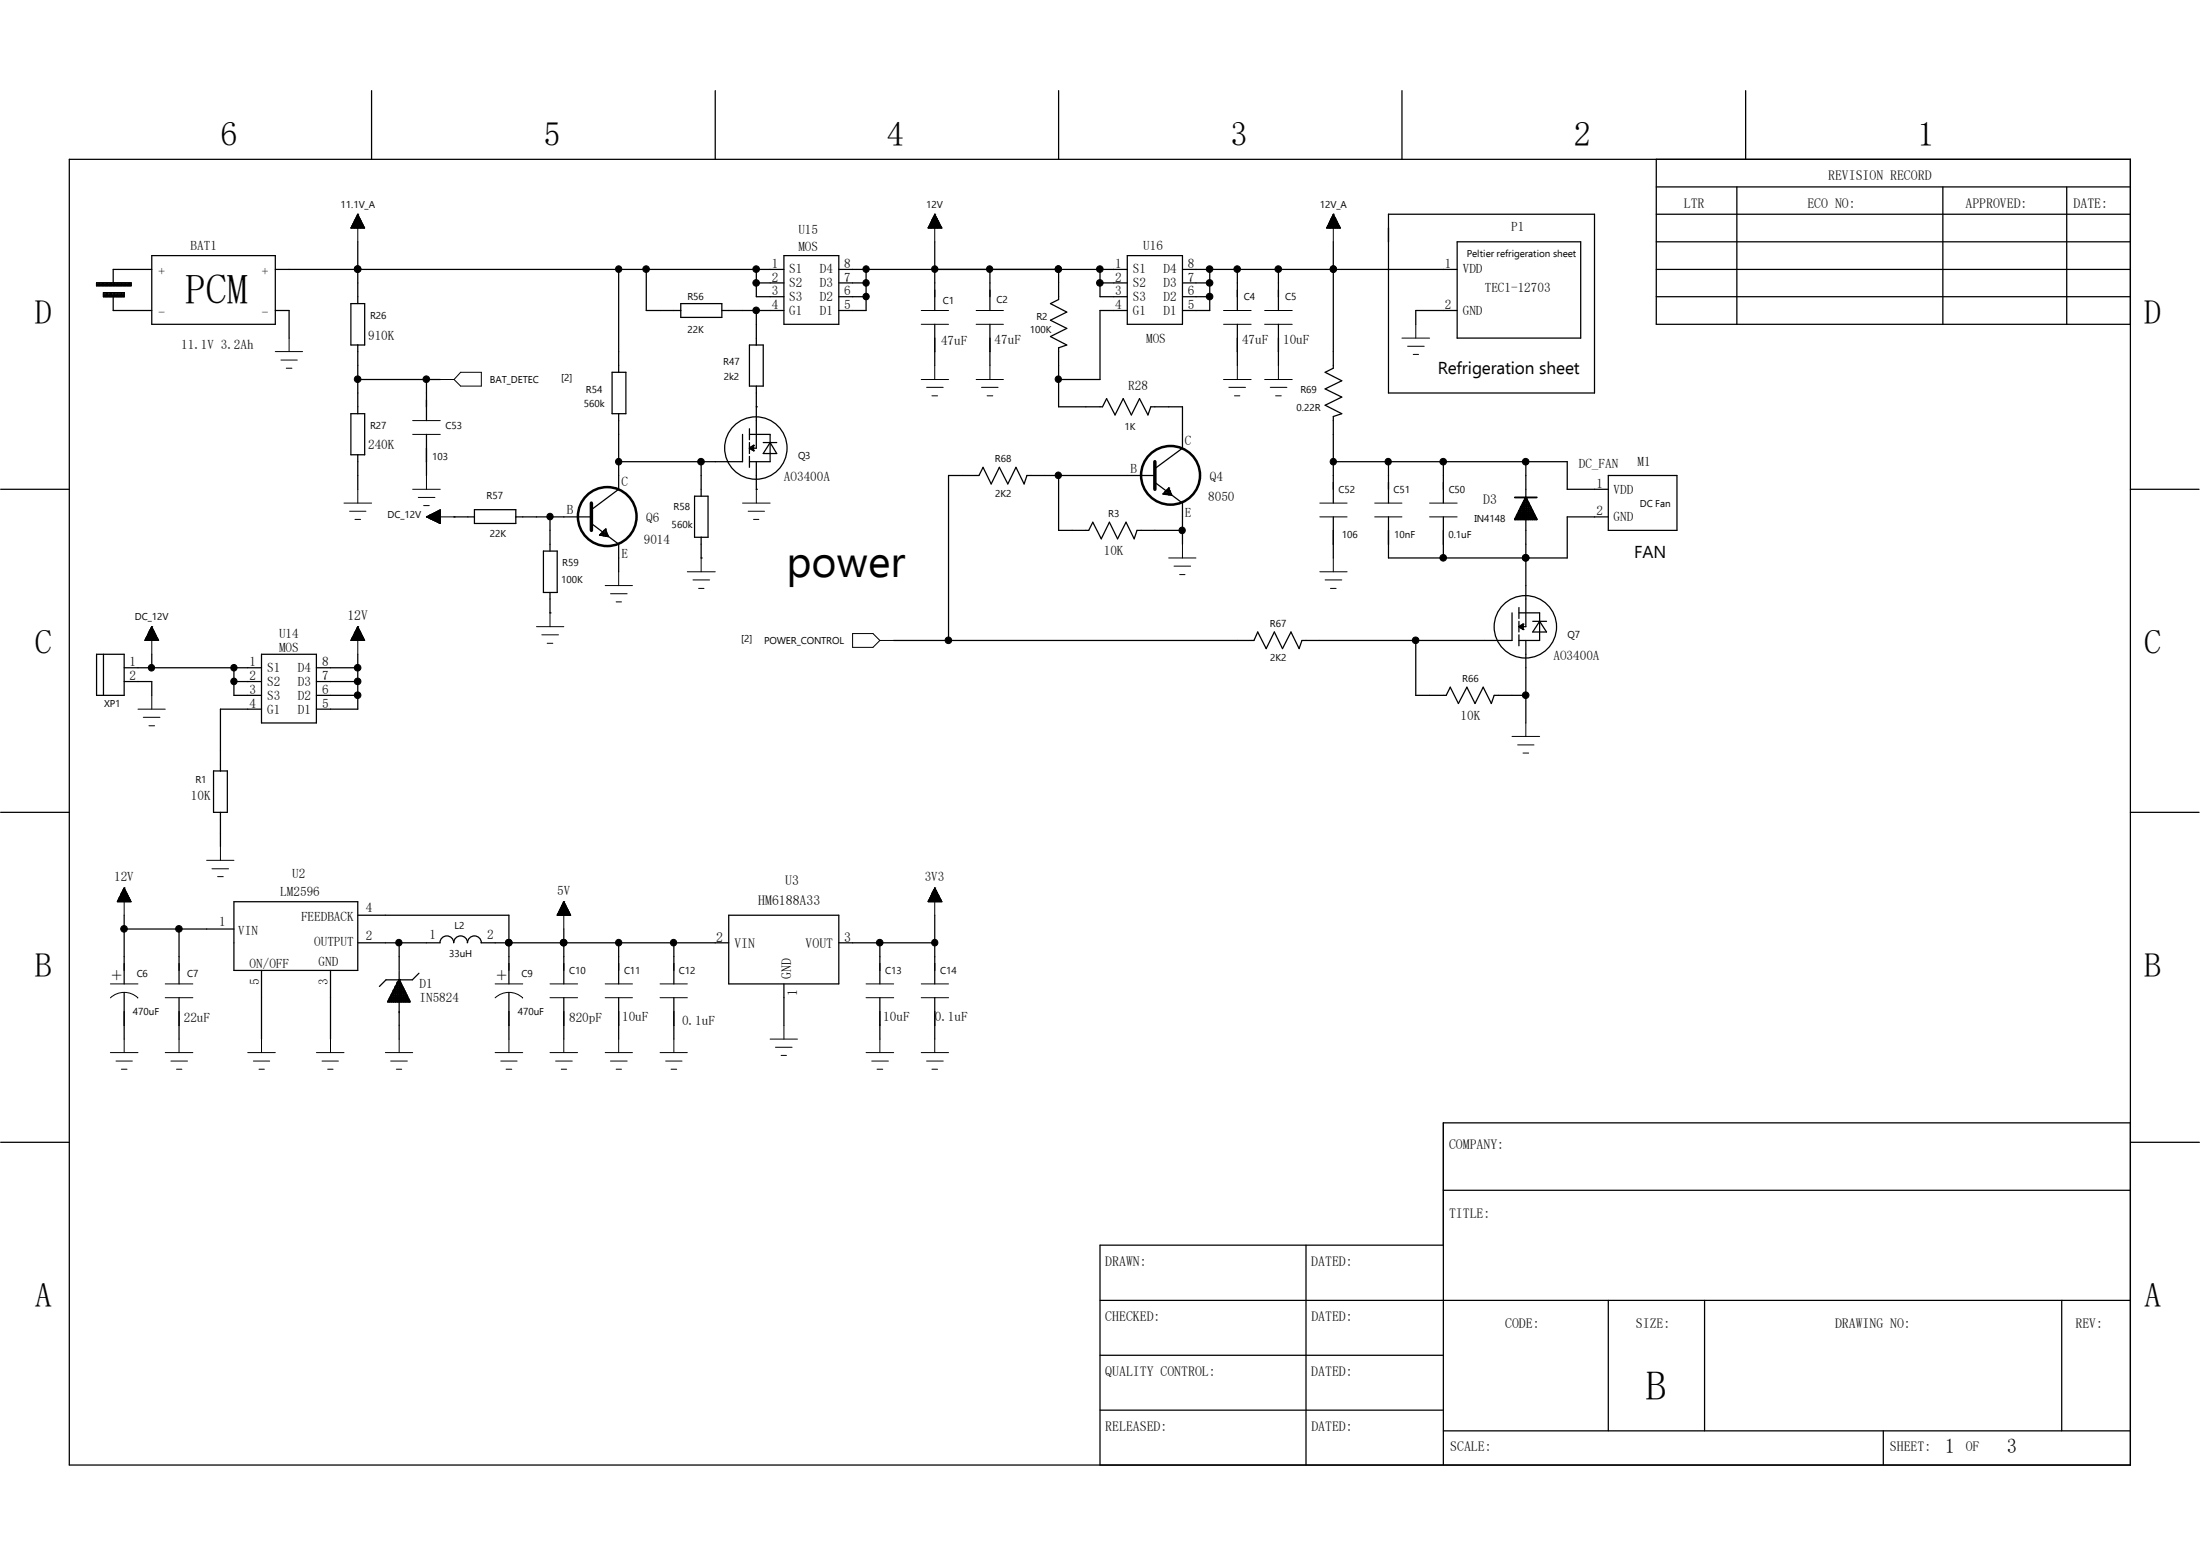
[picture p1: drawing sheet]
<svg xmlns="http://www.w3.org/2000/svg" width="297mm" height="210mm" viewBox="0 0 297 210" stroke-linecap="round" stroke-linejoin="round" font-family="sans-serif">
<g fill="none" stroke="#000" stroke-width=".17">
<path d="M50.2 12.2v9.3M96.6 12.2v9.3M142.9 12.2v9.3M189.3 12.2v9.3M235.7 12.2v9.3M9.4 21.5h278.2v176.2h-278.2zM13 38.2h4.7v.4h-4.7zM13 38.4h4.7M13.3 38.2v.4M13.4 38.2v.4M13.6 38.2v.4M13.8 38.2v.4"/>
<path d="M14 39.5h2.8v.5h-2.8zM14 38.2v.4M14 39.9h2.8M14 39.7h2.8M14.2 38.2v.4M14.2 39.5v.5M14.4 38.2v.4M14.4 39.5v.5M14.5 38.2v.4M14.5 39.5v.5M14.7 38.2v.4M14.7 39.5v.5"/>
<path d="M14.9 38.2v.4M14.9 39.5v.5M15.1 38.2v.4M15.1 39.5v.5M15.3 39.5v2.4h5.2M15.5 38.2v.4M15.5 39.5v.5M15.7 38.2v.4M15.7 39.5v.5M15.8 38.2v.4M15.8 39.5v.5M16 38.2v.4"/>
<path d="M16 39.5v.5M16.2 38.2v.4M16.2 39.5v.5M16.4 38.2v.4M16.4 39.5v.5M16.6 38.2v.4M16.6 39.5v.5M16.8 38.2v.4M16.9 38.2v.4M17.1 38.2v.4M17.3 38.2v.4M17.5 38.2v.4"/>
<path d="M20.5 36.4h-5.2v2.2M20.5 34.5h16.7v9.3h-16.7zM37.2 36.4h68.6M48.3 36.4h.1M48.3 32.6v8.4M83.5 36.4v13.8M87.2 36.4v5.5h4.7M102.1 36.4v3.6h3.7M102.1 38.2h3.7M105.8 34.5h7.4v9.3h-7.4zM113.2 36.4h39M113.2 38.2h3.7"/>
<path d="M116.9 36.4v5.5h-3.7M126.2 32.6v9.3M133.6 36.4v5.5M142.9 36.4h.1M142.9 36.4v4l-1.1 .6 2.2 1.1-2.2 1.1 2.2 1.1-2.2 1.1 2.2 1.2-1.1 .3v8h5.9l.6-1.1 1.1 2.2 1.1-2.2 1.1 2.2 1.1-2.2 1.2 2.2 .4-1.1h4.2v5.6l-3.7 2.7M148.5 36.4v3.6h3.7M148.5 38.2h3.7M152.2 34.5h7.4v9.3h-7.4zM159.6 36.4h37.1M159.6 38.2h3.7M163.3 36.4v5.5h-3.7M167 36.4v5.5"/>
<path d="M172.6 36.4v5.5M180 36.4h.1M180 32.6v17.1l-1.1 .5 2.2 1.2-2.2 1.1 2.2 1.1-2.2 1.1 2.2 1.1-1.1 .4v11.7M187.5 28.9h27.8v24.1h-27.8zM196.7 32.6h16.7v13h-16.7zM223.6 25.2h64M223.6 28.9h64M223.6 36.4h64M223.6 21.5v22.3h64M223.6 32.6h64M234.5 25.2v18.6M262.3 25.2v18.6"/>
<path d="M279 25.2v18.6M37.2 41.9h1.8v3.7M47.4 41h1.8v5.6h-1.8zM47.4 55.8h1.8v5.6h-1.8zM48.3 46.6v9.2M48.3 51.2h11.1M57.6 51.2v5.6M57.6 58.6v5.6M82.6 50.2h1.9v5.6h-1.9zM83.5 55.8v10.2l-3.7 2.8M91.9 41h5.6v1.8h-5.6zM97.5 41.9h8.3"/>
<path d="M100.2 58.6v3.7h-16.7M101.2 46.6h1.8v5.5h-1.8zM101.2 58.6h2.8v3.7h-2.8M101.2 57.9v1.5M101.2 59.7v1.5M102.1 54.9h.1M102.1 41.9v4.7M102.1 52.1v8.4h-.9M103 59.7h1.9M104 59.7l.9 1.5h-1.9zM113.2 40h3.7M126.2 43.8v5.5"/>
<path d="M133.6 43.8v5.5M152.2 41.9h-3.7v9.3h-5.6M159.6 40h3.7M167 43.8v5.5M172.6 43.8v5.5M196.7 41.9h-5.6v1.9M223.6 40h64M.1 66h9.3M48.3 61.4v4.6M61.3 69.8h.1M61.3 69.8h2.8M64.1 68.8h5.5v1.9h-5.5z"/>
<path d="M69.6 69.8h10.2M73.4 74.4h1.8v5.6h-1.8zM74.3 69.8v4.6M74.3 80v2.7M79.8 70.7l3.7 2.7v3.8M80.9 72.2h.1M81 72.2h1M81.1 72v.3M81.2 72h.8M81.3 71.8v.5M81.4 71.8h.5M81.5 71.6v.7"/>
<path d="M81.5 71.6h.3M81.7 72.3h.4M81.7 71.5v.9M81.7 71.4h.1M81.7 71.4l-.8 .8M81.7 71.4l.4 1-1.2-.2M81.9 71.8v.6M82.1 72.2v.2M93.8 67h1.8v5.5h-1.8zM94.7 75.3h.1M94.7 62.3v4.7M94.7 72.5v2.8"/>
<path d="M101.2 60.5h.1M101.2 61.6v1.5M101.2 60.5l.5 .3M101.3 60.3v.3M101.4 60.7h.3M101.4 60.3h.3M101.6 60.2v.5M101.7 60.8h.1M101.7 60.1h.1M101.7 60.1v.7M101.7 60.1l-.5 .4M102.1 66h.1"/>
<path d="M102.1 62.3v3.7M142.9 64.2v7.4h4.1l.5-1.1 1.2 2.2 1.1-2.2 1.1 2.2 1.1-2.2 1.1 2.2 .4-1.1h6.1M155.9 64.2h-17.3l-.3 1.1-1.1-2.2-1.1 2.2-1.2-2.2-1.1 2.2-1.1-2.2-.5 1.1h-4.1v22.2M155.9 65.1l3.7 2.8v5.5M157 66.7h.1M157.1 66.6h1M157.2 66.4h.8M157.2 66.5v.2M157.4 66.3v.5M157.4 66.2h.5v.6M157.6 66.1v.7M157.6 66h.3"/>
<path d="M157.7 66.8h.5M157.8 65.9h.1M157.8 65.9l-.8 .8M157.8 65.9l.4 .9-1.2-.1M157.8 65.9v.9M158.1 66.7v.1M180 62.3h31.6v3.7h5.5M180 69.8v5.5M187.5 62.3v5.6M187.5 69.8v5.5h24.1v-5.5h5.5M194.9 62.3v5.6M194.9 69.8v5.5"/>
<path d="M206 75.3h.1M206 62.3v4.8M206 70.1v14.5h-.9M217.1 64.2h9.3v7.4h-9.3zM287.6 66h9.3M13 88.3h3.8v5.6h-3.8zM14 88.3v5.6M16.8 90.1h18.5M16.8 92h3.7v1.9M20.5 88.3v1.8M31.6 90.1v3.8h3.7M31.6 92h3.7"/>
<path d="M35.3 88.3h7.4v9.3h-7.4zM35.3 95.7h-5.5v8.4M42.7 93.9h5.6M42.7 90.1h5.6M42.7 92h5.6M48.3 88.3v7.4h-5.6M74.3 82.7h.1M191.1 86.4v7.5h4.1l.6-1.1 1.1 2.2 1.1-2.2 1.1 2.2 1.1-2.2 1.1 2.2 .4-1.1h4.3M204.1 82.7v3.7h-28.3l-.4 1.1-1.1-2.2-1.2 2.2-1.1-2.2-1.1 2.2-1.1-2.2-.5 1.1h-48.7M205.1 84.6h.1M205.1 82.7h2.8v3.7h-2.8M205.1 82v1.5"/>
<path d="M205.1 83.9v1.4M205.1 85.7v1.5M205.1 84.6l.5 .4M205.2 84.4v.4M205.3 84.8h.3M205.3 84.4h.3M205.4 84.3v.5M205.6 85h.1M205.6 84.2h.1M205.6 84.2v.8M205.6 84.2l-.5 .4M206 86.4v11.2"/>
<path d="M206.9 83.9h1.9M207.9 83.9l.9 1.4h-1.9zM.1 109.6h9.3M28.8 104.1h1.9v5.5h-1.9zM29.8 109.6v4.7M287.6 109.6h9.3M16.8 125.4h14.8M16.8 123.5v9.3M16.8 133.9v6.4M24.2 125.4v7.4M24.2 134.7v5.6M31.6 121.7h16.7v9.3h-16.7z"/>
<path d="M35.3 131v9.3M44.6 131v9.3M48.3 127.3h11.1M48.3 123.5h20.4v9.3M53.9 127.3v3.7M53.9 131.1v1.1M53.9 135.2v5.1M56.6 131.4l-.9 .8h-3.6l-.9 .9M59.4 127.2a.93 .93 0 0 1 .9-.9 .93 .93 0 0 1 1 1M61.3 127.2a.91 .91 0 0 1 .9-.9 .91 .91 0 0 1 .9 1M63.1 127.2a.91 .91 0 0 1 .9-.9 .91 .91 0 0 1 .9 1M65 127.3h33.4"/>
<path d="M68.7 127.3h.1M68.7 133.9v6.4M76.1 127.3h.1M76.1 125.4v7.4M76.1 134.7v5.6M83.5 127.3v5.5M83.5 134.7v5.6M91 127.3v5.5M91 134.7v5.6M98.4 123.5h14.8v9.3h-14.8zM105.8 132.8v5.6M113.2 127.3h13"/>
<path d="M118.8 127.3v5.5M118.8 134.7v5.6M126.2 123.5v9.3M126.2 134.7v5.6M.1 154.2h9.3M287.6 151.6h-92.7v46.1M287.7 154.2h9.2M148.5 175.5h139.1M176.3 168.1v29.6M194.9 160.7h92.7M194.9 168.1h-46.4v29.6M217.1 175.5v17.6"/>
<path d="M230.1 175.5v17.6M278.3 175.5v17.6M148.5 182.9h46.4M148.5 190.3h46.4M194.9 193.1h92.7M254.3 193.1v4.6"/>
<circle cx="102" cy="60.5" r="4.2"/>
<circle cx="205.9" cy="84.6" r="4.2"/>
</g>
<g fill="none" stroke="#000" stroke-width=".14">
<path d="M47.4 30.8v-.1h1.8v.1M47.5 30.5v.3M47.5 30.6h1.6v.2M47.5 30.6h1.6M47.5 30.4v.4M47.5 30.4h1.6v.4M47.5 30.5h1.6M47.6 30.4h1.4M47.6 30.2v.6M47.6 30.3h1.4v.5M47.7 30.2h1.2M47.7 30.1v.7"/>
<path d="M47.7 30.1h1.2v.7M47.8 30.1h1.1M47.8 29.9v.9M47.8 30h1v.8M47.8 29.8v1M47.8 29.8h.9v1M47.8 29.9h1M47.9 29.6v1.2M47.9 29.7h.8v1.1M47.9 29.8h.8M48 29.6h.6M48 29.5v1.3"/>
<path d="M48 29.5h.6v1.3M48 29.5h.6M48.1 29.4h.4v1.4M48.2 29.3h.2v1.5M48.2 29v1.8M48.2 29.1h.2v1.7M48.3 29h.1M48.3 28.9h.1M48.3 28.9v3.7M48.3 28.9l.9 1.9h-1.8zM48.4 29.2h-.2v1.6M48.5 29.3h-.4v1.5"/>
<path d="M125.3 30.8v-.1h1.8v.1M125.3 30.6h1.8M125.4 30.5v.3M125.4 30.6h1.6v.2M125.4 30.5h1.6M125.5 30.4v.4M125.5 30.4h1.5v.4M125.5 30.4h1.4M125.6 30.2v.6M125.6 30.3h1.3v.5M125.6 30.2h1.2M125.6 30.1h1.2v.7"/>
<path d="M125.7 29.9v.9M125.7 30h1v.8M125.7 29.9h1M125.8 29.8v1M125.8 29.8h.9v1M125.8 29.6v1.2M125.8 29.7h.8v1.1M125.8 29.8h.8M125.9 29.5v1.3M125.9 29.5h.6v1.3M125.9 29.6h.6M125.9 29.5h.5"/>
<path d="M126 29.3v1.5M126 29.4h.4v1.4M126 29.3h.4M126.1 29.2v1.6M126.1 29.3h.3v1.5M126.1 29.2h.2M126.2 29v1.8M126.2 29.1h.1v1.7M126.2 28.9h.1M126.2 28.9v3.7M126.2 28.9l-.9 1.9M126.2 28.9l1 1.9h-1.9"/>
<path d="M126.2 29h.1M126.8 30.1h-1.2v.7M179.1 30.8v-.1h1.8v.1M179.2 30.6h1.7M179.2 30.6h1.6v.2M179.2 30.5v.3M179.2 30.5h1.6M179.3 30.4h1.5v.4M179.3 30.4v.4M179.3 30.4h1.4M179.4 30.3h1.3v.5M179.4 30.2h1.2"/>
<path d="M179.4 30.2v.6M179.5 30.1h1.1v.7M179.5 30h1.1v.8M179.5 29.9v.9M179.5 29.9h1M179.6 29.8h.9v1M179.6 29.8v1M179.6 29.8h.8M179.6 29.7h.8v1.1M179.6 29.6v1.2M179.7 29.6h.6M179.7 29.5h.6v1.3"/>
<path d="M179.7 29.5v1.3M179.7 29.5h.6M179.8 29.4h.5v1.4M179.8 29.3v1.5M179.8 29.3h.4M179.9 29.3h.3v1.5M179.9 29.2v1.6M179.9 29.2h.2M180 29.1h.1v1.7M180 29v1.8M180 28.9h.1M180 28.9l1 1.9h-1.9"/>
<path d="M180 29h.1M180 28.9v3.7M180 28.9l-.9 1.9M180.6 30.1h-1.1v.7M37.2 47.5h3.7M37.9 48.6h2.2M38.7 49.7h.7M39 45.6v1.9M55.7 56.8h3.7M55.7 58.6h3.7M59.4 51.2h1.9M62.2 50.2h2.8v1.9h-2.8l-.9-.9z"/>
<path d="M124.4 41.9h3.7M124.4 43.8h3.7M124.4 51.2h3.7M125.1 52.3h2.2M125.8 53.4h.8M126.2 49.3v1.9M131.8 41.9h3.7M131.8 43.8h3.7M131.8 51.2h3.7M132.5 52.3h2.2M133.3 53.4h.7M133.6 49.3v1.9"/>
<path d="M165.2 41.9h3.7M165.2 43.8h3.7M165.2 51.2h3.7M165.9 52.3h2.2M166.7 53.4h.7M167 49.3v1.9M170.7 41.9h3.8M170.7 43.8h3.8M170.7 51.2h3.8M171.5 52.3h2.2M172.2 53.4h.8M172.6 49.3v1.9"/>
<path d="M189.3 45.6h3.7M190 46.7h2.3M190.8 47.8h.7M191.1 43.8v1.8M46.4 67.9h3.8M47.2 69h2.2M47.9 70.1h.8M48.3 66v1.9M55.7 66h3.7M56.5 67.1h2.2M57.2 68.2h.8M57.6 69.8h.1"/>
<path d="M57.6 69.8h3.7M57.6 69.8l1.8 .9M57.6 69.8l1.8-1v1.9M57.6 64.2v1.8M57.7 69.8h1.7M57.7 69.7v.1M57.8 69.9h1.6M57.8 69.6v.2M58 70h1.4M58 69.6v.3M58.1 70.1h1.3M58.1 69.5v.5"/>
<path d="M58.3 70.1h1.1M58.3 69.4v.7M58.4 70.2h1M58.4 69.3v.8M58.5 69.3v.9M58.6 70.3h.8M58.7 69.2v1.1h.7M58.8 69.1v1.3M59 69v1.4M59 70.5h.4M59.1 69v1.5M59.2 70.6h.2"/>
<path d="M59.3 68.9v1.7M59.3 70.7h.1M59.4 69h-.3v1.5M59.4 69.1h-.5v1.3h.5M59.4 69.7h-1.7v.1M59.4 69.6h-1.5v.3M59.4 69.5h-1.4v.5M59.4 69.4h-1.2v.7M59.4 69.4h-1.1v.7M59.4 69.3h-.9v.9M59.4 69.2h-.8v1.1M59.4 69.2h-.6v1.1"/>
<path d="M59.4 68.9h-.2v1.7M59.4 68.9v1.8M81.7 79h3.7M83.5 77.2v1.8M92.8 77.2h3.8M93.6 78.3h2.2M94.3 79.4h.7M94.7 75.3v1.9M100.2 67.9h3.8M101 69h2.2M101.7 70.1h.7M102.1 66v1.9"/>
<path d="M157.8 75.3h3.7M158.5 76.4h2.2M159.3 77.6h.7M159.6 73.4v1.9M178.2 67.9h3.7M178.2 69.8h3.7M178.2 77.2h3.7M178.9 78.3h2.2M179.6 79.4h.8M180 75.3v1.9M185.6 67.9h3.7M185.6 69.8h3.7"/>
<path d="M193 67.9h3.7M193 69.8h3.7M18.6 95.7h3.7M19.3 96.8h2.3M19.6 86.4h1.8M19.6 86.3h1.7M19.6 86.3v.1M19.6 86.4v-.2h1.7v.2M19.7 86.1h1.6M19.7 86.1h1.5v.3M19.7 86v.4M19.8 86h1.4"/>
<path d="M19.8 85.9h1.3v.5M19.8 85.9v.5M19.9 85.9h1.2M19.9 85.8h1.1v.6M19.9 85.7h1.1M19.9 85.7v.7M20 85.6h1v.8M20 85.6h1M20 85.6v.8M20 85.5h.9v.9M20 85.4v1M20.1 85.4h.8"/>
<path d="M20.1 98h.8M20.1 85.3h.8v1.1M20.1 85.3v1.1M20.2 85.3h.6M20.2 85.2h.6v1.2M20.2 85.1v1.3M20.2 85.1h.5M20.2 85h.5v1.4M20.2 85v1.4M20.3 85h.4M20.3 84.9h.3v1.5M20.3 84.8v1.6"/>
<path d="M20.4 84.8h.2M20.4 84.8h.1v1.6M20.4 84.7v1.7M20.4 84.7h.1M20.5 84.6h.1M20.5 84.6v3.7M20.5 93.9v1.8M20.5 84.6l.9 1.8h-1.8zM47.4 86.4h1.8M47.4 86.3v.1M47.5 86.3h1.6M47.5 86.4v-.2h1.6v.2"/>
<path d="M47.5 86.1h1.6M47.5 86.1h1.6v.3M47.5 86v.4M47.6 86h1.4M47.6 85.9h1.4v.5M47.6 85.9v.5M47.7 85.9h1.2M47.7 85.8h1.2v.6M47.7 85.7v.7M47.8 85.7h1.1M47.8 85.6h1v.8M47.8 85.6v.8"/>
<path d="M47.8 85.6h1M47.8 85.5h.9v.9M47.8 85.4v1M47.9 85.4h.8M47.9 85.3h.8v1.1M47.9 85.3v1.1M48 85.3h.6M48 85.2h.6v1.2M48 85.1v1.3M48 85.1h.6M48.1 85h.4v1.4M48.2 84.9h.2v1.5"/>
<path d="M48.2 84.8h.2v1.6M48.2 84.7v1.7M48.3 84.7h.1M48.3 84.6h.1M48.3 84.6l.9 1.8h-1.8zM48.3 84.6v3.7M48.4 84.8h-.2v1.6M48.5 85h-.4v1.4M72.4 84.6h3.7M73.2 85.7h2.2M73.9 86.8h.7M74.3 82.7v1.9"/>
<path d="M82.4 80.1h2.3M83.2 81.2h.7M115.1 85.5h2.8l.9 .9-.9 1h-2.8zM118.8 86.4h1.8M204.1 99.4h3.8M206 97.6v1.8M16.7 120h.1v1.7M16.7 119.9v1.8M16.7 119.9h.1M16.8 119.8h.1M16.8 119.8v3.7M16.8 119.8l.9 1.9h-1.9z"/>
<path d="M27.9 116.1h3.7M28.6 117.3h2.3M29.4 118.3h.7M29.8 114.3v1.8M126.2 120h.1v1.7M126.2 119.9v1.8M126.2 119.8h.1M126.2 119.8l1 1.9h-1.9M126.2 119.9h.1M126.2 119.8v3.7M126.2 119.8l-.9 1.9M204.9 100.5h2.2"/>
<path d="M205.6 101.6h.8M14.9 132.8h3.7M14.9 134.7a2.71 2.71 0 0 1 3.7 0M15.9 121.6h1.8v.1M15.9 121.6v.1M15.9 121.5h1.7M16 121.7v-.2h1.6v.2M16 121.4h1.6M16 121.3h1.5v.4M16 121.2h1.5M16 121.3v.4M16.1 121.2h1.3v.5"/>
<path d="M16.1 121.1v.6M16.1 121.1h1.3M16.2 121h1.2v.7M16.2 121v.7M16.2 120.9h1.1M16.3 120.9h1v.8M16.3 120.8v.9M16.3 120.8h.9M16.3 120.7h.9v1M16.3 120.6v1.1M16.3 120.6h.9M16.4 120.6h.7v1.1"/>
<path d="M16.4 120.5v1.2M16.4 120.5h.7M16.5 120.4h.6v1.3M16.5 120.4v1.3M16.5 120.4h.5M16.6 120.3h.4v1.4M16.6 120.2v1.5M16.6 120.2h.3M16.6 120.1h.3v1.6M16.6 120.1v1.6M16.7 120.1h.1M22.3 132.8h3.7"/>
<path d="M22.3 134.7h3.7M66.8 132.8h3.8M66.8 134.7a2.71 2.71 0 0 1 3.8 0h-.1M74.3 132.8h3.7M74.3 134.7h3.7M75.2 123.5h1.8M75.2 123.4v.1M75.3 123.4h1.7M75.3 123.3h1.6v.2M75.3 123.3v.2M75.4 123.2h1.5M75.4 123.5v-.4h1.5v.4"/>
<path d="M75.4 123.1h1.4M75.5 123h1.3v.5M75.5 122.9h1.2v.6M75.5 122.9v.6M75.6 122.8h1.1M75.6 122.7h1.1v.8M75.6 122.7v.8M75.6 122.6h1M75.7 122.6h.9v.9M75.7 122.5v1M75.7 122.5h.8M75.8 122.4h.7v1.1"/>
<path d="M75.8 122.3h.6v1.2M75.8 122.2v1.3M75.9 122.2h.5M75.9 122.1h.5v1.4M75.9 122v1.5M75.9 122h.4M76 122h.3v1.5M76 121.9v1.6M76 121.9h.2M76 121.8h.2v1.7M76 121.8v1.7M76.1 121.7h.1"/>
<path d="M76.1 121.7v3.7M76.1 121.7l-.9 1.8M76.1 121.7l.9 1.8h-1.8M76.1 121.8h.1M76.5 122.3h-.7v1.2M76.8 123h-1.3v.5M81.7 132.8h3.7M81.7 134.7h3.7M89.1 132.8h3.7M89.1 134.7h3.7M105.8 138.4v1.9M116.9 132.8h3.7"/>
<path d="M116.9 134.7h3.7M124.4 132.8h3.7M124.4 134.7h3.7M125.3 121.6h1.8v.1M125.3 121.6v.1M125.3 121.5h1.8M125.4 121.7v-.2h1.6v.2M125.4 121.4h1.6M125.5 121.3h1.5v.4M125.5 121.3v.4M125.5 121.2h1.4M125.6 121.2h1.3v.5"/>
<path d="M125.6 121h1.2v.7M125.6 120.9h1.2M125.6 121v.7M125.7 120.9h1v.8M125.7 120.8v.9M125.7 120.8h1M125.8 120.7h.9v1M125.8 120.6v1.1M125.8 120.6h.8M125.8 120.6h.8v1.1M125.8 120.5v1.2M125.9 120.5h.6"/>
<path d="M125.9 120.4h.6v1.3M125.9 120.4v1.3M125.9 120.4h.5M126 120.3h.4v1.4M126 120.2v1.5M126 120.2h.4M126.1 120.1h.3v1.6M126.1 120.1v1.6M126.1 120.1h.2M126.8 121.1h-1.2v.6M14.9 142.1h3.7M15.7 143.2h2.2"/>
<path d="M16.4 144.3h.7M16.8 140.3v1.8M22.3 142.1h3.7M23.1 143.2h2.2M23.8 144.3h.8M24.2 140.3v1.8M33.4 142.1h3.8M34.2 143.2h2.2M35 144.3h.7M35.3 140.3v1.8M42.7 142.1h3.7M43.5 143.2h2.2"/>
<path d="M44.2 144.3h.8M44.6 140.3v1.8M52 142.1h3.7M52.7 143.2h2.3M53.5 144.3h.7M53.9 140.3v1.8M66.8 142.1h3.8M67.6 143.2h2.2M68.3 144.3h.8M68.7 140.3v1.8M74.3 142.1h3.7M75 143.2h2.3"/>
<path d="M75.8 144.3h.7M76.1 140.3v1.8M81.7 142.1h3.7M82.4 143.2h2.3M83.2 144.3h.7M83.5 140.3v1.8M89.1 142.1h3.7M89.9 143.2h2.2M90.6 144.3h.8M91 140.3v1.8M104 140.3h3.7M104.7 141.4h2.2"/>
<path d="M105.5 142.5h.7M116.9 142.1h3.7M117.7 143.2h2.2M118.4 144.3h.8M118.8 140.3v1.8M124.4 142.1h3.7M125.1 143.2h2.2M125.8 144.3h.8M126.2 140.3v1.8"/>
</g>
<g fill="none" stroke="#000" stroke-width=".25">
<path d="M204.5 67.1h3M204.6 70v.1M204.6 69.9h2.8M204.8 69.6h2.4M204.8 69.5v.6M204.9 69.4h2.2M205 69.1h2M205.1 69v1.1M205.1 68.9h1.7M205.3 68.6h1.4M205.3 68.4v1.7M205.4 68.3h1.2"/>
<path d="M205.5 68.1h.9M205.6 67.9v2.2M205.7 67.8h.6M205.8 67.6h.4M205.9 67.4v2.7M205.9 67.3h.2M206 67.1l1.5 3h-3zM206.1 67.4v2.7M206.4 67.9v2.2M206.6 68.4v1.7M206.9 68.9v1.2M207.1 69.4v.7"/>
<path d="M207.4 70v.1M52.5 135.1h2.8M52.6 134.8h2.6M52.6 134.7v.5M52.7 134.6h2.3M52.8 134.3h2.1M52.9 134.2v1M53 134h1.8M53.1 133.8h1.6M53.1 133.6v1.6M53.3 133.5h1.2M53.3 133.3h1.1"/>
<path d="M53.4 133.1v2.1M53.5 133h.7M53.6 132.8h.5M53.6 132.6v2.6M53.8 132.5h.2M53.9 132.2h.1M53.9 132.2l1.4 3h-2.9zM53.9 132.3v2.9M54.1 132.8v2.4M54.4 133.3v1.9M54.7 133.9v1.3M54.9 134.4v.8"/>
<path d="M55.2 134.9v.3"/>
</g>
<g fill="none" stroke="#000" stroke-width=".34">
<circle cx="82" cy="69.7" r="4"/>
<circle cx="158" cy="64.2" r="4"/>
</g>
<path d="M79.8 67.9v3.7M155.9 62.3v3.7" fill="none" stroke="#000" stroke-width=".47"/>
<g fill="#000" stroke="#000" stroke-width=".14">
<circle cx="48.3" cy="36.3" r=".44"/>
<circle cx="83.5" cy="36.3" r=".43"/>
<circle cx="87.2" cy="36.3" r=".44"/>
<circle cx="102.1" cy="38.2" r=".44"/>
<circle cx="102.1" cy="36.3" r=".44"/>
<circle cx="116.9" cy="36.3" r=".43"/>
<circle cx="116.9" cy="38.2" r=".43"/>
<circle cx="126.2" cy="36.3" r=".43"/>
<circle cx="133.6" cy="36.3" r=".43"/>
<circle cx="142.9" cy="36.3" r=".43"/>
<circle cx="148.5" cy="38.2" r=".44"/>
<circle cx="148.5" cy="36.3" r=".44"/>
<circle cx="163.3" cy="38.2" r=".44"/>
<circle cx="163.3" cy="36.3" r=".44"/>
<circle cx="167" cy="36.3" r=".44"/>
<circle cx="172.6" cy="36.3" r=".44"/>
<circle cx="180" cy="36.3" r=".43"/>
<circle cx="48.3" cy="51.2" r=".44"/>
<circle cx="57.6" cy="51.2" r=".44"/>
<circle cx="102.1" cy="41.9" r=".44"/>
<circle cx="116.9" cy="40" r=".43"/>
<circle cx="142.9" cy="51.2" r=".43"/>
<circle cx="163.3" cy="40" r=".44"/>
<circle cx="74.2" cy="69.7" r=".43"/>
<circle cx="83.5" cy="62.3" r=".43"/>
<circle cx="94.6" cy="62.3" r=".44"/>
<circle cx="142.9" cy="64.2" r=".43"/>
<circle cx="159.6" cy="71.6" r=".43"/>
<circle cx="180" cy="62.3" r=".43"/>
<circle cx="187.4" cy="62.3" r=".43"/>
<circle cx="194.8" cy="75.3" r=".44"/>
<circle cx="194.8" cy="62.3" r=".44"/>
<circle cx="206" cy="75.3" r=".44"/>
<circle cx="206" cy="62.3" r=".44"/>
<circle cx="20.4" cy="90.1" r=".43"/>
<circle cx="31.6" cy="90.1" r=".43"/>
<circle cx="31.6" cy="92" r=".43"/>
<circle cx="48.3" cy="93.8" r=".44"/>
<circle cx="48.3" cy="90.1" r=".44"/>
<circle cx="48.3" cy="92" r=".44"/>
<circle cx="128" cy="86.4" r=".44"/>
<circle cx="191.1" cy="86.4" r=".44"/>
<circle cx="206" cy="93.8" r=".44"/>
<circle cx="16.7" cy="125.4" r=".44"/>
<circle cx="24.2" cy="125.4" r=".44"/>
<circle cx="53.8" cy="127.2" r=".43"/>
<circle cx="68.7" cy="127.2" r=".44"/>
<circle cx="76.1" cy="127.2" r=".44"/>
<circle cx="83.5" cy="127.2" r=".43"/>
<circle cx="90.9" cy="127.2" r=".43"/>
<circle cx="118.8" cy="127.2" r=".44"/>
<circle cx="126.2" cy="127.2" r=".43"/>
</g>
<text font-size="5.8" x="106.2" y="77.9">power</text>
<text font-size="5.7" x="24.9" y="41">PCM</text>
<text font-size="5.5" x="222.2" y="189">B</text>
<g font-size="4.6">
<text x="29.8" y="19.6">6</text>
<text x="73.4" y="19.6">5</text>
<text x="119.7" y="19.6">4</text>
<text x="166.1" y="19.6">3</text>
<text x="212.5" y="19.6">2</text>
<text x="258.9" y="19.6">1</text>
<text x="4.7" y="43.8">D</text>
<text x="289.5" y="43.8">D</text>
<text x="4.7" y="88.3">C</text>
<text x="289.5" y="88.3">C</text>
<text x="4.7" y="131.9">B</text>
<text x="289.5" y="131.9">B</text>
<text x="4.7" y="176.4">A</text>
<text x="289.5" y="176.4">A</text>
</g>
<g font-size="2.8">
<text x="15.1" y="132.6">+</text>
<text x="67" y="132.6">+</text>
<text x="262.6" y="196.2">1</text>
<text x="270.9" y="196.2">3</text>
</g>
<g font-size="2.3">
<text x="194.1" y="50.5">Refrigeration sheet</text>
<text x="220.6" y="75.3">FAN</text>
</g>
<g font-size="1.9">
<text x="227.3" y="28">LTR</text>
<text x="244" y="28">ECO NO:</text>
<text x="246.8" y="24.3">REVISION RECORD</text>
<text x="265.3" y="28">APPROVED:</text>
<text x="280" y="28">DATE:</text>
<text x="200.2" y="68">D3</text>
<text x="46.9" y="83.7">12V</text>
<text x="106" y="119.5">U3</text>
<text x="102.4" y="122.2">HM6188A33</text>
<text x="96.7" y="127.1">2</text>
<text x="99.1" y="127.9">VIN</text>
<text x="108.8" y="127.9">VOUT</text>
<text x="114" y="127.1">3</text>
<text x="106.8" y="132.1" transform="rotate(-90 106.8 132.1)">GND</text>
<text x="107.6" y="134.5" transform="rotate(-90 107.6 134.5)">1</text>
<text x="195.6" y="155.1">COMPANY:</text>
<text x="195.6" y="164.4">TITLE:</text>
<text x="149.2" y="170.9">DRAWN:</text>
<text x="177" y="170.9">DATED:</text>
<text x="149.2" y="178.3">CHECKED:</text>
<text x="177" y="178.3">DATED:</text>
<text x="203.2" y="179.2">CODE:</text>
<text x="220.9" y="179.2">SIZE:</text>
<text x="247.7" y="179.2">DRAWING NO:</text>
<text x="280.2" y="179.2">REV:</text>
<text x="149.2" y="185.7">QUALITY CONTROL:</text>
<text x="177" y="185.7">DATED:</text>
<text x="149.2" y="193.1">RELEASED:</text>
<text x="177" y="193.1">DATED:</text>
<text x="195.8" y="195.9">SCALE:</text>
<text x="255.1" y="195.9">SHEET:</text>
<text x="265.4" y="195.9">OF</text>
</g>
<g font-size="1.8">
<text x="25.7" y="33.7">BAT1</text>
<text x="107.8" y="31.5">U15</text>
<text x="107.8" y="33.8">MOS</text>
<text x="154.3" y="33.7">U16</text>
<text x="204" y="31.2">P1</text>
<text x="21.4" y="37.3">+</text>
<text x="35.3" y="37.3">+</text>
<text x="104.2" y="36.2">1</text>
<text x="104.2" y="38">2</text>
<text x="104.2" y="39.9">3</text>
<text x="104.2" y="41.7">4</text>
<text x="106.6" y="36.9">S1</text>
<text x="106.6" y="38.8">S2</text>
<text x="106.6" y="40.6">S3</text>
<text x="110.7" y="40.6">D2</text>
<text x="110.7" y="38.8">D3</text>
<text x="110.7" y="36.9">D4</text>
<text x="114" y="41.7">5</text>
<text x="114" y="39.9">6</text>
<text x="114" y="38">7</text>
<text x="114" y="36.2">8</text>
<text x="150.5" y="36.2">1</text>
<text x="150.5" y="38">2</text>
<text x="150.5" y="39.9">3</text>
<text x="150.5" y="41.7">4</text>
<text x="153" y="36.9">S1</text>
<text x="153" y="38.8">S2</text>
<text x="153" y="40.6">S3</text>
<text x="157.1" y="40.6">D2</text>
<text x="157.1" y="38.8">D3</text>
<text x="157.1" y="36.9">D4</text>
<text x="160.4" y="41.7">5</text>
<text x="160.4" y="39.9">6</text>
<text x="160.4" y="38">7</text>
<text x="160.4" y="36.2">8</text>
<text x="195.1" y="36.2">1</text>
<text x="195.1" y="41.7">2</text>
<text x="197.5" y="36.9">VDD</text>
<text x="200.4" y="39.4">TEC1-12703</text>
<text x="21.4" y="42.8">-</text>
<text x="24.5" y="47.2">11.1V 3.2Ah</text>
<text x="35.3" y="42.8">-</text>
<text x="49.7" y="45.8">910K</text>
<text x="106.6" y="42.5">G1</text>
<text x="110.7" y="42.5">D1</text>
<text x="127" y="46.6">47uF</text>
<text x="134.3" y="46.4">47uF</text>
<text x="153" y="42.5">G1</text>
<text x="154.7" y="46.2">MOS</text>
<text x="157.1" y="42.5">D1</text>
<text x="167.7" y="46.4">47uF</text>
<text x="173.2" y="46.4">10uF</text>
<text x="197.5" y="42.5">GND</text>
<text x="152.3" y="52.7">R28</text>
<text x="49.7" y="60.7">240K</text>
<text x="83.9" y="65.7">C</text>
<text x="105.8" y="65">AO3400A</text>
<text x="152.6" y="63.8">B</text>
<text x="160" y="60.1">C</text>
<text x="163.3" y="64.9">Q4</text>
<text x="213.1" y="63.1">DC_FAN</text>
<text x="215.5" y="65.9">1</text>
<text x="221.1" y="62.9">M1</text>
<text x="76.5" y="69.4">B</text>
<text x="87.2" y="70.5">Q6</text>
<text x="160" y="69.8">E</text>
<text x="163.1" y="67.6">8050</text>
<text x="215.5" y="69.6">2</text>
<text x="217.8" y="66.6">VDD</text>
<text x="217.8" y="70.3">GND</text>
<text x="83.9" y="75.4">E</text>
<text x="86.9" y="73.5">9014</text>
<text x="149" y="75">10K</text>
<text x="17.5" y="90">1</text>
<text x="33.7" y="90">1</text>
<text x="37.7" y="86.1">U14</text>
<text x="37.7" y="88">MOS</text>
<text x="43.5" y="90">8</text>
<text x="209.7" y="89.1">AO3400A</text>
<text x="17.5" y="91.8">2</text>
<text x="33.7" y="91.8">2</text>
<text x="33.7" y="93.7">3</text>
<text x="33.7" y="95.5">4</text>
<text x="36.1" y="90.7">S1</text>
<text x="36.1" y="92.6">S2</text>
<text x="36.1" y="94.4">S3</text>
<text x="40.2" y="94.4">D2</text>
<text x="40.2" y="92.6">D3</text>
<text x="40.2" y="90.7">D4</text>
<text x="43.5" y="95.5">5</text>
<text x="43.5" y="93.7">6</text>
<text x="43.5" y="91.8">7</text>
<text x="36.1" y="96.3">G1</text>
<text x="40.2" y="96.3">D1</text>
<text x="197.2" y="97.2">10K</text>
<text x="25.8" y="108">10K</text>
<text x="15.4" y="118.9">12V</text>
<text x="39.5" y="118.5">U2</text>
<text x="124.8" y="118.9">3V3</text>
<text x="29.6" y="125">1</text>
<text x="37.8" y="121">LM2596</text>
<text x="40.6" y="124.3">FEEDBACK</text>
<text x="49.4" y="123.1">4</text>
<text x="75.2" y="120.7">5V</text>
<text x="32.2" y="126.2">VIN</text>
<text x="33.7" y="130.6">ON/OFF</text>
<text x="42.4" y="127.6">OUTPUT</text>
<text x="43" y="130.4">GND</text>
<text x="49.4" y="126.9">2</text>
<text x="58" y="126.7">1</text>
<text x="65.7" y="126.7">2</text>
<text x="35" y="133" transform="rotate(-90 35 133)">5</text>
<text x="44.2" y="133" transform="rotate(-90 44.2 133)">3</text>
<text x="56.6" y="133.3">D1</text>
<text x="56.6" y="135.2">IN5824</text>
<text x="84" y="137.8">10uF</text>
<text x="119.3" y="137.8">10uF</text>
<text x="126.2" y="137.8">0.1uF</text>
<text x="24.8" y="138">22uF</text>
<text x="76.8" y="138">820pF</text>
<text x="92.1" y="138.4">0.1uF</text>
</g>
<g font-size="1.3">
<text x="46" y="28">11.1V_A</text>
<text x="125.1" y="28">12V</text>
<text x="178.2" y="28">12V_A</text>
<text x="198" y="34.7">Peltier refrigeration sheet</text>
<text x="92.8" y="40.4">R56</text>
<text x="127.3" y="41.1">C1</text>
<text x="134.5" y="40.9">C2</text>
<text x="167.9" y="40.5">C4</text>
<text x="173.5" y="40.5">C5</text>
<text x="50" y="43.1">R26</text>
<text x="92.8" y="45">22K</text>
<text x="139" y="45">100K</text>
<text x="139.9" y="43.2">R2</text>
<text x="66.1" y="51.7">BAT_DETEC</text>
<text x="75.8" y="51.4">[2]</text>
<text x="79.1" y="53">R54</text>
<text x="97.6" y="49.3">R47</text>
<text x="97.7" y="51.3">2k2</text>
<text x="175.6" y="53">R69</text>
<text x="50" y="57.9">R27</text>
<text x="60.2" y="58">C53</text>
<text x="78.8" y="55">560k</text>
<text x="151.8" y="58.1">1K</text>
<text x="175" y="55.5">0.22R</text>
<text x="58.3" y="62.1">103</text>
<text x="107.7" y="61.9">Q3</text>
<text x="134.3" y="62.3">R68</text>
<text x="52.3" y="70">DC_12V</text>
<text x="65.7" y="67.4">R57</text>
<text x="90.7" y="71.3">560k</text>
<text x="90.9" y="68.9">R58</text>
<text x="134.4" y="67">2K2</text>
<text x="149.6" y="69.8">R3</text>
<text x="180.7" y="66.5">C52</text>
<text x="188.1" y="66.5">C51</text>
<text x="195.6" y="66.5">C50</text>
<text x="199.1" y="70.5">IN4148</text>
<text x="221.4" y="68.5">DC Fan</text>
<text x="66.1" y="72.4">22K</text>
<text x="75.9" y="76.5">R59</text>
<text x="181.1" y="72.6">106</text>
<text x="188.2" y="72.6">10nF</text>
<text x="195.5" y="72.6">0.1uF</text>
<text x="18.2" y="83.7">DC_12V</text>
<text x="75.8" y="78.7">100K</text>
<text x="100.1" y="86.7">[2]</text>
<text x="103.2" y="86.9">POWER_CONTROL</text>
<text x="171.4" y="84.6">R67</text>
<text x="171.5" y="89.3">2K2</text>
<text x="211.6" y="86.1">Q7</text>
<text x="14.1" y="95.4">XP1</text>
<text x="197.4" y="92">R66</text>
<text x="26.4" y="105.7">R1</text>
<text x="61.3" y="125.4">L2</text>
<text x="18.5" y="131.9">C6</text>
<text x="25.3" y="131.8">C7</text>
<text x="60.6" y="129.2">33uH</text>
<text x="70.4" y="131.9">C9</text>
<text x="76.8" y="131.4">C10</text>
<text x="84.2" y="131.4">C11</text>
<text x="91.7" y="131.4">C12</text>
<text x="119.5" y="131.4">C13</text>
<text x="126.9" y="131.4">C14</text>
<text x="17.9" y="137">470uF</text>
<text x="69.9" y="137">470uF</text>
</g>
</svg>
